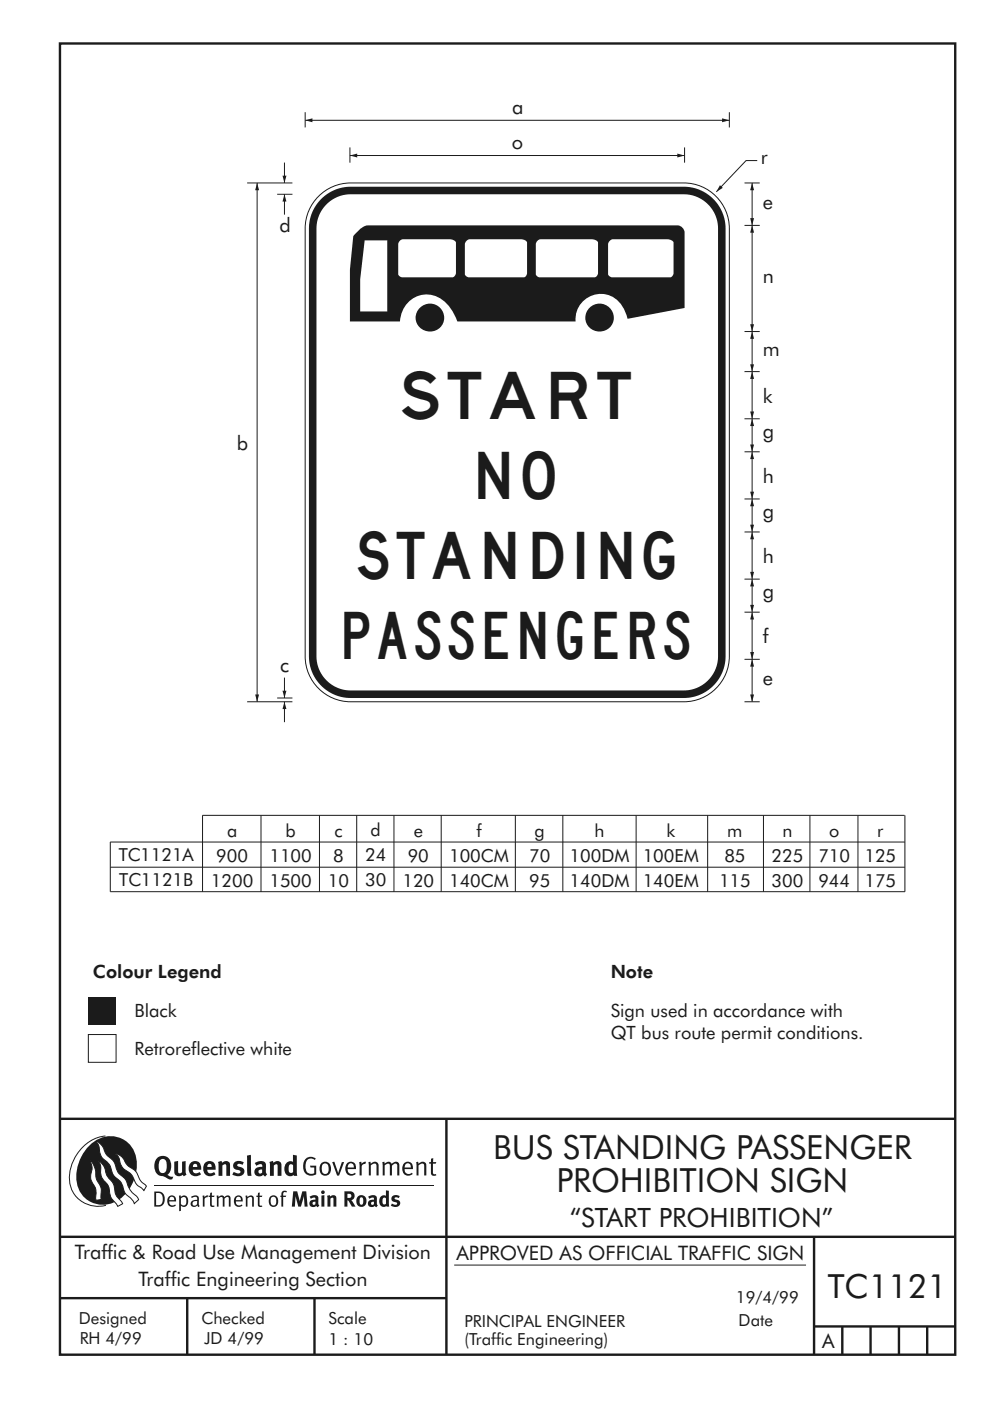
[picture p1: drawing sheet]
<svg xmlns="http://www.w3.org/2000/svg" width="210mm" height="297mm" viewBox="0 0 210 297" stroke-linecap="round" stroke-linejoin="round" font-family="sans-serif">
<g fill="none" stroke="#1f1a17" stroke-width=".51">
<path d="M12.7 9.2h190v278h-190zM12.7 237.2h190M94.7 237.1v50.1M12.7 262.2h190.1M12.7 275.2h82M39.7 275.2v12M66.7 275.2v12M172.7 262.2v25M172.7 281.2h30M178.7 281.2v6M184.7 281.2v6M190.7 281.2v6"/>
<path d="M196.7 281.2v6"/>
</g>
<path d="M96.4 268.2h74.6" fill="none" stroke="#1f1a17" stroke-width=".21"/>
<path d="M18.7 219.3h5.9v5.9h-5.9z" fill-rule="evenodd" fill="#fff" stroke="#1f1a17" stroke-width=".21"/>
<path d="M18.7 211.3h5.9v5.9h-5.9z" fill="#1f1a17"/>
<path d="M68 41.2a9.6 9.6 0 0 1 6.4-2.4h70.7a9.7 9.7 0 0 1 9.6 9.6v90.7a9.7 9.7 0 0 1-9.6 9.7h-70.7a9.7 9.7 0 0 1-9.7-9.7v-90.7a9.6 9.6 0 0 1 3.3-7.2z" fill-rule="evenodd" fill="#fff" stroke="#1f1a17" stroke-width=".21"/>
<path d="M68.1 42.2a8.8 8.8 0 0 1 6.3-2.6h70.7a8.9 8.9 0 0 1 8.8 8.9v90.6a8.9 8.9 0 0 1-8.8 8.9h-70.7a8.9 8.9 0 0 1-8.9-8.9v-90.6a8.8 8.8 0 0 1 2.6-6.3z" fill-rule="evenodd" fill="#1f1a17"/>
<path d="M69.3 43.3a7.2 7.2 0 0 1 5.1-2.1h70.7a7.3 7.3 0 0 1 7.2 7.3v90.6a7.3 7.3 0 0 1-7.2 7.3h-70.7a7.3 7.3 0 0 1-7.3-7.3v-90.6a7.2 7.2 0 0 1 2.2-5.2z" fill-rule="evenodd" fill="#fff"/>
<path d="M159.6 139.8v9" fill="none" stroke="#1f1a17" stroke-width=".21"/>
<g fill="#1f1a17">
<path d="M159.2 147.2h.8l-.4 1.6z" fill-rule="evenodd"/>
<path d="M159.6 139.8l.4 1.5h-.8z" fill-rule="evenodd"/>
</g>
<path d="M159.6 38.8v9" fill="none" stroke="#1f1a17" stroke-width=".21"/>
<g fill="#1f1a17">
<path d="M159.2 46.2h.8l-.4 1.6z" fill-rule="evenodd"/>
<path d="M159.6 38.8l.4 1.5h-.8z" fill-rule="evenodd"/>
</g>
<path d="M159.6 47.8v22.5" fill="none" stroke="#1f1a17" stroke-width=".21"/>
<g fill="#1f1a17">
<path d="M159.2 68.7h.8l-.4 1.6z" fill-rule="evenodd"/>
<path d="M159.6 47.8l.4 1.5h-.8z" fill-rule="evenodd"/>
</g>
<path d="M159.6 129.8v10" fill="none" stroke="#1f1a17" stroke-width=".21"/>
<g fill="#1f1a17">
<path d="M159.2 138.2h.8l-.4 1.6z" fill-rule="evenodd"/>
<path d="M159.6 129.8l.4 1.5h-.8z" fill-rule="evenodd"/>
</g>
<path d="M159.6 112.8v10" fill="none" stroke="#1f1a17" stroke-width=".21"/>
<g fill="#1f1a17">
<path d="M159.2 121.2h.8l-.4 1.6z" fill-rule="evenodd"/>
<path d="M159.6 112.8l.4 1.5h-.8z" fill-rule="evenodd"/>
</g>
<path d="M159.6 95.8v10" fill="none" stroke="#1f1a17" stroke-width=".21"/>
<g fill="#1f1a17">
<path d="M159.2 104.2h.8l-.4 1.6z" fill-rule="evenodd"/>
<path d="M159.6 95.8l.4 1.5h-.8z" fill-rule="evenodd"/>
</g>
<path d="M159.6 78.8v10" fill="none" stroke="#1f1a17" stroke-width=".21"/>
<g fill="#1f1a17">
<path d="M159.2 87.2h.8l-.4 1.6z" fill-rule="evenodd"/>
<path d="M159.6 78.8l.4 1.5h-.8z" fill-rule="evenodd"/>
</g>
<path d="M159.6 70.3v8.5" fill="none" stroke="#1f1a17" stroke-width=".21"/>
<g fill="#1f1a17">
<path d="M159.2 77.2h.8l-.4 1.6z" fill-rule="evenodd"/>
<path d="M159.6 70.3l.4 1.5h-.8z" fill-rule="evenodd"/>
</g>
<path d="M159.6 88.8v7" fill="none" stroke="#1f1a17" stroke-width=".21"/>
<g fill="#1f1a17">
<path d="M159.2 94.2h.8l-.4 1.6z" fill-rule="evenodd"/>
<path d="M159.6 88.8l.4 1.5h-.8z" fill-rule="evenodd"/>
</g>
<path d="M159.6 105.8v7" fill="none" stroke="#1f1a17" stroke-width=".21"/>
<g fill="#1f1a17">
<path d="M159.2 111.2h.8l-.4 1.6z" fill-rule="evenodd"/>
<path d="M159.6 105.8l.4 1.5h-.8z" fill-rule="evenodd"/>
</g>
<path d="M159.6 122.8v7" fill="none" stroke="#1f1a17" stroke-width=".21"/>
<g fill="#1f1a17">
<path d="M159.2 128.2h.8l-.4 1.6z" fill-rule="evenodd"/>
<path d="M159.6 122.8l.4 1.5h-.8z" fill-rule="evenodd"/>
</g>
<path d="M74.2 33h71" fill="none" stroke="#1f1a17" stroke-width=".21"/>
<g fill="#1f1a17">
<path d="M143.7 32.6l1.5 .4-1.5 .4 1.5-.4-1.5 .4z" fill-rule="evenodd"/>
<path d="M74.2 33l1.6-.4v.8z" fill-rule="evenodd"/>
</g>
<path d="M64.7 25.5h90" fill="none" stroke="#1f1a17" stroke-width=".21"/>
<g fill="#1f1a17">
<path d="M153.2 25.1l1.5 .4-1.5 .4 1.5-.4-1.5 .4z" fill-rule="evenodd"/>
<path d="M64.7 25.5l1.6-.4v.8z" fill-rule="evenodd"/>
</g>
<g fill="none" stroke="#1f1a17" stroke-width=".21">
<path d="M64.7 23.8v3.2M74.2 31.3v3.2M145.2 31.3v3.2M154.7 23.8v3.2M158 38.8h3.2M160.7 34h-2.4l-6.3 6.7M158 47.8h3.2M158 78.8h3.2M158 70.3h3.2M158 88.8h3.2M158 95.8h3.2M158 105.8h3.2"/>
<path d="M158 112.8h3.2M158 139.8h3.2M158 122.8h3.2M158 129.8h3.2M158 148.8h3.2"/>
</g>
<g fill="#1f1a17">
<path d="M152.7 39.3l.6 .5-1.3 .9z" fill-rule="evenodd"/>
<path d="M84.8 51.1l.7-.4 10.3 .1a1.08 1.08 0 0 1 .9 .7v6.4a1 1 0 0 1-.7 .9h-10.7a.94 .94 0 0 1-.8-.7v-6.3zM99 51.1l.6-.4h11a1.24 1.24 0 0 1 1.2 .8v6.4a.92 .92 0 0 1-.7 .9h-11.7l-.5-.2-.3-.5v-6.3zM114 51.1l.7-.4 11.2 .1a1.08 1.08 0 0 1 1 .7v6.4a.96 .96 0 0 1-.8 .9h-11.6l-.5-.2-.3-.5v-6.3zM129.4 51.1l.6-.4 11.9 .1a1.08 1.08 0 0 1 1 .7v6.4a.96 .96 0 0 1-.7 .9h-12.3a.98 .98 0 0 1-.9-.7v-6.3zM77.4 51h4.8v15h-5.8v-6.8zM88.3 67.3a2.98 2.98 0 0 0 5.9 0 2.98 2.98 0 0 0-5.9 0zM124.2 67.3a3 3 0 0 0 6 0 3 3 0 0 0-6 0zM75.7 49.2a4 4 0 0 1 2.3-1.4h65.8a1.6 1.6 0 0 1 1.4 1.5v16l-12.1 2.3a6 6 0 0 0-5.9-5.3 5.4 5.4 0 0 0-5.1 5.9h-25.1a7.9 7.9 0 0 0-5.5-5.7 5.7 5.7 0 0 0-6.6 5.7h-10.7v-11l.8-7.1z" fill-rule="evenodd"/>
</g>
<path d="M54.6 38.8v110M52.4 148.8h9.6M58.8 148h3.2" fill="none" stroke="#1f1a17" stroke-width=".21"/>
<g fill="#1f1a17">
<path d="M54.1 147.2h.9l-.4 1.6z" fill-rule="evenodd"/>
<path d="M54.6 38.8l.4 1.5h-.9z" fill-rule="evenodd"/>
</g>
<path d="M60.4 143.7v4.3" fill="none" stroke="#1f1a17" stroke-width=".21"/>
<path d="M59.9 146.4h.9l-.4 1.6 .4-1.6-.4 1.6z" fill-rule="evenodd" fill="#1f1a17"/>
<path d="M60.4 148.8v4.3" fill="none" stroke="#1f1a17" stroke-width=".21"/>
<path d="M60.4 148.8l.4 1.5h-.9z" fill-rule="evenodd" fill="#1f1a17"/>
<path d="M60.4 41.2v4.3" fill="none" stroke="#1f1a17" stroke-width=".21"/>
<path d="M60.4 41.2l.4 1.5h-.9z" fill-rule="evenodd" fill="#1f1a17"/>
<path d="M60.4 34.5v4.3" fill="none" stroke="#1f1a17" stroke-width=".21"/>
<path d="M59.9 37.2h.9l-.4 1.6 .4-1.6-.4 1.6z" fill-rule="evenodd" fill="#1f1a17"/>
<g fill="none" stroke="#1f1a17" stroke-width=".21">
<path d="M52.4 38.8h9.6M58.8 41.2h3.2M23.4 178.5h168.6M55.4 172.9v16.2M67.8 172.9v16.2M75.7 172.9v16.2M83.6 172.9v16.2M93.6 172.9v16.2M109.3 172.9v16.2M119.4 172.9v16.2M135 172.9v16.2M150.1 172.9v16.2"/>
<path d="M162 172.9v16.2M171.8 172.9v16.2M182 172.9v16.2M191.9 172.9h-148.9v16.2M192 172.9v16.2h-168.6v-10.6M23.4 183.9h168.6"/>
</g>
<g fill="#1f1a17">
<path d="M64.9 245.6a1.61 1.61 0 0 1 2.1 .1l-.2 .2a1.17 1.17 0 0 0-1.4-.1 1.17 1.17 0 0 0-.6 1.2 1.42 1.42 0 0 0 1.2 1.9l.7-.2v-1.2h-.8l-.1-.4h1.3v1.9a1.82 1.82 0 0 1-2.2-.1 1.82 1.82 0 0 1-.6-2.1l.2-.7z" fill-rule="evenodd"/>
<path d="M68.2 246.6a1.77 1.77 0 0 0 .4 2.6 1.39 1.39 0 0 0 1.4-.5 1.39 1.39 0 0 0 .2-1.5 1.19 1.19 0 0 0-2-.6zM68.5 246.8a.83 .83 0 0 1 1 .1 .83 .83 0 0 1 .2 1 .75 .75 0 0 1-.6 1 .75 .75 0 0 1-.8-.8v-.9z" fill-rule="evenodd"/>
<path d="M70.5 246.4l.4-.1 .8 2.4 .8-2.3h.5l-1.1 2.8h-.4z" fill-rule="evenodd"/>
<path d="M73.6 246.7a1.74 1.74 0 0 0 .5 2.5h.9l.5-.3-.2-.3a.89 .89 0 0 1-1.1 .2 .89 .89 0 0 1-.4-.9h1.7a1.15 1.15 0 0 0-.4-1.4 1.15 1.15 0 0 0-1.5 .2zM74 246.9a.67 .67 0 0 1 .8-.1 .67 .67 0 0 1 .3 .7h-1.3z" fill-rule="evenodd"/>
<path d="M76.2 246.4l.4-.1 .1 .5 .5-.4 .5-.1-.2 .5a.61 .61 0 0 0-.8 .6v1.8h-.4z" fill-rule="evenodd"/>
<path d="M78.1 246.4l.5-.1 .1 .5a.89 .89 0 0 1 .9-.5 .89 .89 0 0 1 .7 .8v2.1h-.4v-2.1l-.1-.3-.3-.1-.8 .4v2.1h-.4z" fill-rule="evenodd"/>
<path d="M81.1 246.4l.4-.1 .1 .4a.83 .83 0 0 1 .8-.4 .83 .83 0 0 1 .7 .5 .86 .86 0 0 1 .9-.5 .86 .86 0 0 1 .7 .8v2.1h-.4l-.1-2.3a.5 .5 0 0 0-.8 0l-.2 .2v2.1h-.5v-2.2l-.4-.3-.7 .4v2.1h-.4z" fill-rule="evenodd"/>
<path d="M85.7 246.7a1.74 1.74 0 0 0 .5 2.5h.9l.5-.3-.2-.3a.89 .89 0 0 1-1.1 .2 .89 .89 0 0 1-.4-.9h1.7a1.15 1.15 0 0 0-.5-1.4 1.15 1.15 0 0 0-1.4 .2zM86 246.9a.67 .67 0 0 1 .9-.1 .67 .67 0 0 1 .3 .7h-1.3z" fill-rule="evenodd"/>
<path d="M88.3 246.4l.4-.1 .1 .5a.89 .89 0 0 1 .9-.5 .89 .89 0 0 1 .7 .8v2.1h-.4v-2.1l-.1-.3-.3-.1-.8 .4v2.1h-.4z" fill-rule="evenodd"/>
<path d="M91.5 245.7l.4-.2v.9h.7l-.2 .3h-.5v2.1l.1 .1h.5l.1 .3a.71 .71 0 0 1-1.2-.5v-2h-.3v-.3h.3z" fill-rule="evenodd"/>
<path d="M37 246.3l.8-.2v2a.46 .46 0 0 0 .2 .7 .46 .46 0 0 0 .6-.3v-2.2l.8-.1v2.3l.2 .6-.6 .3-.2-.3a1.03 1.03 0 0 1-1.2 .2 1.03 1.03 0 0 1-.6-1z" fill-rule="evenodd"/>
<path d="M40.4 246.6a1.64 1.64 0 0 0 0 2.3 1.64 1.64 0 0 0 2.3 .1l-.4-.5a.78 .78 0 0 1-.9 .3 .78 .78 0 0 1-.5-.8h1.8a1.37 1.37 0 0 0-.6-1.6 1.37 1.37 0 0 0-1.7 .2zM41 246.9a.48 .48 0 0 1 .7-.1 .48 .48 0 0 1 .2 .6h-1z" fill-rule="evenodd"/>
<path d="M43.5 246.6a1.65 1.65 0 0 0-.2 2 1.65 1.65 0 0 0 1.9 .7l.5-.3-.3-.5a.78 .78 0 0 1-.9 .3 .78 .78 0 0 1-.5-.8h1.8a1.37 1.37 0 0 0-.6-1.6 1.37 1.37 0 0 0-1.7 .2zM44.1 246.9a.48 .48 0 0 1 .6-.1 .48 .48 0 0 1 .2 .6h-.9z" fill-rule="evenodd"/>
<path d="M46.3 246.4l.7-.3 .1 .4a.95 .95 0 0 1 1-.3 .95 .95 0 0 1 .7 .9v2.2h-.8v-2.3l-.3-.2-.5 .3v2.2h-.8z" fill-rule="evenodd"/>
<path d="M49.7 246.5a1.73 1.73 0 0 1 2-.1l-.2 .6-.6-.2a.42 .42 0 0 0-.6 .3l.2 .2a1.23 1.23 0 0 1 1.4 1 1.47 1.47 0 0 1-2.3 .9l-.3-.1 .3-.6 .7 .3a.47 .47 0 0 0 .7-.3 .87 .87 0 0 0-1-.6l-.4-.2-.1-.4z" fill-rule="evenodd"/>
<path d="M54.1 246.6l.3 .6 .3-.2a.62 .62 0 0 1 .9 0v.4a1.21 1.21 0 0 0-1.3 .3 1.21 1.21 0 0 0-.2 1.4 1.19 1.19 0 0 0 1.7 0l.5 .3 .4-.4-.3-.4v-1.3a.96 .96 0 0 0-1.3-1.1zM55 248.1l.6-.1v.6a.43 .43 0 0 1-.6 .1 .43 .43 0 0 1 0-.6z" fill-rule="evenodd"/>
<path d="M57.2 246.4l.7-.3 .1 .4a.95 .95 0 0 1 1-.3 .95 .95 0 0 1 .7 .9v2.2h-.8v-2.3l-.3-.2-.5 .3v2.2h-.8z" fill-rule="evenodd"/>
<path d="M62.2 244.8v1.6a1.29 1.29 0 0 0-1.4 .1 1.29 1.29 0 0 0-.5 1.3 1.24 1.24 0 0 0 .5 1.4 1.24 1.24 0 0 0 1.5-.1l.1 .2h.7l-.1-4.3zM61.5 246.9h.4l.3 .1v1.5l-.3 .2a.48 .48 0 0 1-.6-.5 1.52 1.52 0 0 1 .2-1.3z" fill-rule="evenodd"/>
<path d="M52.4 245l.8-.2 .2 4.5h-.8l-.1-.2z" fill-rule="evenodd"/>
</g>
<path d="M22.4 240.9a9 9 0 0 0-7.4 10.8 6.2 6.2 0 0 0 7.5 3.9M32.7 251.4h59.4" fill="none" stroke="#1f1a17" stroke-width=".21"/>
<path d="M19.1 242.7a5.7 5.7 0 0 1 6.5-1.4 5.7 5.7 0 0 1 3.4 5.7 8.6 8.6 0 0 1-6.2 8.4 5.7 5.7 0 0 1-6.5-7.1 9.9 9.9 0 0 1 2.8-5.6z" fill-rule="evenodd" fill="#1f1a17"/>
<path d="M24.4 244.6a3.1 3.1 0 0 1 2.3 2.1l.8 .8a3.2 3.2 0 0 1 2 2.3l.4 .7 1.2 1-.6 .9-.2-.3a3.5 3.5 0 0 1-1.9-2 3.8 3.8 0 0 0-2.1-2.2 3.5 3.5 0 0 1-1-2.3zM20.4 242a3.4 3.4 0 0 1 1.9 2.4l.7 .9a3.3 3.3 0 0 1 1.7 2.5 4.4 4.4 0 0 0 1.7 2l.3 .3a6.1 6.1 0 0 0 2.5 3.7l.2 .5-.9 .9a6.1 6.1 0 0 0-1.9-2.2l-.4-.7a3.6 3.6 0 0 0-1.9-2.8l-.6-1.1a3.6 3.6 0 0 0-1.9-2.8 3.7 3.7 0 0 1-.8-2.4zM21 246.2a3.4 3.4 0 0 1 1.5 2.7l.6 .9a3.8 3.8 0 0 1 1.4 3.1l.3 .8 1.2 1.5-1 .6-.5-.8a3.2 3.2 0 0 1-1.3-2.8 4.3 4.3 0 0 0-1.4-2.2 4.7 4.7 0 0 1-.5-2.9zM19.2 246.1a5.1 5.1 0 0 1 1.2 3.7l.3 .7a3.1 3.1 0 0 1 .7 3l.1 .8-1.1 .2-.1-.8a3.5 3.5 0 0 0-.9-3.2 3.6 3.6 0 0 1 .1-2.6z" fill-rule="evenodd" fill="#fff" stroke="#1f1a17" stroke-width=".21"/>
<g fill="#1f1a17">
<path d="M33.4 245.5a2.51 2.51 0 0 0 .4 3.7l.8 .2a2.78 2.78 0 0 0 2 .6l.2-.5h-.6l-.7-.4a2.56 2.56 0 0 0 0-3.8 1.83 1.83 0 0 0-2.1 .2zM34 245.9a.87 .87 0 0 1 1 0 .87 .87 0 0 1 .4 .9v.4a1.17 1.17 0 0 1-.9 1.5h-.3a2.38 2.38 0 0 1-.2-2.8z" fill-rule="evenodd"/>
<path d="M33.1 252.9v2.6a1.12 1.12 0 0 0 1.2-.3 1.12 1.12 0 0 0 .2-1.1l-.1-.6-.3-.4zM32.7 252.6h1.1a1.67 1.67 0 0 1 1.2 1.7 1.67 1.67 0 0 1-1.3 1.5h-1zM36.1 253.9l-.2 .6h1.1a.55 .55 0 0 0-.3-.7 .55 .55 0 0 0-.6 .1zM35.8 253.8a.95 .95 0 0 1 1.2-.2 .95 .95 0 0 1 .4 1.1h-1.5a.72 .72 0 0 0 .4 .8 .72 .72 0 0 0 .9-.1l.1 .2a1.15 1.15 0 0 1-1.5 0 1.15 1.15 0 0 1-.2-1.5zM38.4 254.1v1.2a.7 .7 0 0 0 .9 .1 .7 .7 0 0 0 .2-.9 .61 .61 0 0 0-.4-.7 .61 .61 0 0 0-.7 .3zM38 253.5l.3-.1 .1 .4a.95 .95 0 0 1 1.2-.1 .95 .95 0 0 1 .3 1.1 .92 .92 0 0 1-.5 1 .92 .92 0 0 1-1-.2v1.1l-.4 .1zM40.9 254.9a.5 .5 0 0 0 .2 .7 .5 .5 0 0 0 .7-.3v-.7zM40.5 253.8a1 1 0 0 1 1.7 .2v1.4l.2 .3-.2 .2-.3-.3a.78 .78 0 0 1-1.4-.1 .78 .78 0 0 1 .8-1.1h.5a.58 .58 0 0 0-.3-.7 .58 .58 0 0 0-.7 .3zM43 253.5l.3-.1 .1 .4 .3-.3h.5l-.2 .3a.52 .52 0 0 0-.6 .6v1.4h-.4zM44.6 252.9l.4-.1-.1 .7h.6l-.1 .3h-.5v1.5a.35 .35 0 0 0 .6 .3v.2a.57 .57 0 0 1-.6 .1 .57 .57 0 0 1-.3-.5v-1.6h-.3v-.3h.3zM45.9 253.5l.4-.1 .1 .4 .2-.2a.64 .64 0 0 1 1 .2 .7 .7 0 0 1 .8-.4 .7 .7 0 0 1 .5 .7v1.7h-.4v-1.7l-.2-.3-.7 .3v1.7h-.3v-1.6a.38 .38 0 0 0-.3-.5 .38 .38 0 0 0-.5 .3l-.1 .1v1.7h-.4zM50.2 253.9l-.2 .6h1.1a.55 .55 0 0 0-.2-.7 .55 .55 0 0 0-.7 .1zM49.9 253.8a.95 .95 0 0 1 1.2-.2 .95 .95 0 0 1 .4 1.1h-1.5a.72 .72 0 0 0 .4 .8 .72 .72 0 0 0 .9-.1l.1 .2a1.15 1.15 0 0 1-1.5 0 1.15 1.15 0 0 1-.2-1.5zM52.1 253.5l.3-.1 .1 .4a.72 .72 0 0 1 .8-.4 .72 .72 0 0 1 .6 .7v1.7h-.4v-1.5a.45 .45 0 0 0-.3-.6 .45 .45 0 0 0-.5 .3l-.2 .1v1.7h-.3zM54.7 252.9l.4-.1v.7h.6l-.1 .3h-.5v1.5a.35 .35 0 0 0 .5 .3v.2a.57 .57 0 0 1-.6 .1 .57 .57 0 0 1-.3-.5v-1.6h-.3v-.3h.3zM57.6 253.9l-.2 .7a.65 .65 0 0 0 .3 .9 .65 .65 0 0 0 .8-.3l.1-.1a.93 .93 0 0 0-.7-1.4zM57.3 253.8a1.12 1.12 0 0 1 1.4 0 1.12 1.12 0 0 1 .2 1.4 1.01 1.01 0 0 1-1.2 .7 1.01 1.01 0 0 1-.7-1.2zM59.9 252.6l.5-.2 .5 .2-.2 .2-.3-.1-.3 .2v.6h.6l-.1 .3h-.5v2h-.4v-2h-.2v-.3h.2zM62.2 252.6l-.3 3.2h.7l.1-2.2 .6 2.2h.5l.7-2.2 .1 2.2h.7l-.3-3.2h-.9l-.5 2.1-.5-2.1zM65.7 253.7l.3 .5a.51 .51 0 0 1 .5-.3 .51 .51 0 0 1 .4 .4v.1a.88 .88 0 0 0-1.1 .3 .88 .88 0 0 0 .2 1.1 .9 .9 0 0 0 1.1-.1l.3 .3 .4-.4-.3-.3v-1.1a.87 .87 0 0 0-.4-.8 .87 .87 0 0 0-1 .1zM66.4 254.9l.5-.1v.5l-.1 .1h-.3l-.2-.1zM68.2 253.5v2.3h.6v-2.4zM68.1 252.8a.4 .4 0 0 0 .8 0 .4 .4 0 0 0-.8 0zM69.4 253.5l.1 2.3h.6v-1.7a.33 .33 0 0 1 .4-.2 .33 .33 0 0 1 .2 .4v1.5h.7v-1.7a.75 .75 0 0 0-.6-.7 .75 .75 0 0 0-.8 .3v-.3zM73.1 252.6v3.2h.6v-1.3l.3 .2 .7 1.1h.7l-.9-1.4a.94 .94 0 0 0 .7-1 .94 .94 0 0 0-.9-.8zM73.7 253.1a.51 .51 0 0 1 .7 .1 .51 .51 0 0 1-.1 .8h-.6zM75.9 253.7a1.19 1.19 0 0 0-.1 1.8 1.19 1.19 0 0 0 1.7-.1 1.19 1.19 0 0 0 0-1.6 1.19 1.19 0 0 0-1.6-.1zM76.5 253.9h.2a.99 .99 0 0 1 0 1.5 1.06 1.06 0 0 1-.2-1.5zM78.1 253.7l.3 .5a.51 .51 0 0 1 .5-.3 .51 .51 0 0 1 .4 .4v.1a.88 .88 0 0 0-1.1 .3 .88 .88 0 0 0 .2 1.1 .9 .9 0 0 0 1.1-.1l.3 .3 .4-.4-.2-.3v-1.1a.87 .87 0 0 0-.5-.8 .87 .87 0 0 0-1 .1zM78.9 254.9l.4-.1v.5l-.1 .1h-.3l-.2-.1zM81.9 252.4v1.2a1.2 1.2 0 0 0-1.4 .5 1.2 1.2 0 0 0 .2 1.5l.5 .3 .8-.2v.1h.6l-.1-3.3zM81.4 254l.5 .1-.1 1.2a.46 .46 0 0 1-.5 0 .46 .46 0 0 1-.2-.6zM83.3 253.6a.79 .79 0 0 0-.2 1 .79 .79 0 0 0 1 .3 .33 .33 0 0 1 0 .5 .33 .33 0 0 1-.5 0l-.5-.2-.2 .4a1.15 1.15 0 0 0 1.2 .3 1.15 1.15 0 0 0 .8-1 1.49 1.49 0 0 0-1.2-.7 .4 .4 0 0 1 .3-.4 .4 .4 0 0 1 .4 .1l.2 .1 .2-.4a1.47 1.47 0 0 0-1.5 0z" fill-rule="evenodd"/>
</g>
<g font-size="10" fill="#1f1a17">
<text x="85.3" y="88.8">START</text>
<text x="101.5" y="105.8">NO</text>
<text x="75.9" y="122.8">STANDING</text>
<text x="73.1" y="139.8">PASSENGERS</text>
</g>
<g font-size="7.1" fill="#1f1a17">
<text x="104.6" y="245.7">BUS STANDING PASSENGER</text>
<text x="118" y="252.7">PROHIBITION SIGN</text>
<text x="175.6" y="275.2">TC1121</text>
</g>
<text font-size="5.6" fill="#1f1a17" x="120.9" y="260.1">“START PROHIBITION”</text>
<g font-size="4.2" fill="#1f1a17">
<text x="108.7" y="24.1">a</text>
<text x="108.6" y="31.6">o</text>
<text x="161.4" y="34.8">r</text>
<text x="161.9" y="44.2">e</text>
<text x="59.3" y="49.3">d</text>
<text x="161.9" y="60">n</text>
<text x="161.9" y="75.5">m</text>
<text x="161.9" y="85.4">k</text>
<text x="50.2" y="95.4">b</text>
<text x="161.9" y="92.8">g</text>
<text x="161.9" y="102.4">h</text>
<text x="161.9" y="109.8">g</text>
<text x="161.9" y="119.4">h</text>
<text x="161.9" y="126.8">g</text>
<text x="161.9" y="136.4">f</text>
<text x="59.5" y="142.5">c</text>
<text x="161.9" y="145.2">e</text>
<text x="15.9" y="267">Traffic &amp; Road Use Management Division</text>
<text x="96.9" y="267.2">APPROVED AS OFFICIAL TRAFFIC SIGN</text>
<text x="29.4" y="272.6">Traffic Engineering Section</text>
<text x="174.4" y="285.8">A</text>
</g>
<g font-size="3.9" fill="#1f1a17">
<text x="19.7" y="207.3">Colour Legend</text>
<text x="129.6" y="207.3">Note</text>
<text x="28.5" y="215.7">Black</text>
<text x="129.6" y="215.7">Sign used in accordance with</text>
<text x="129.6" y="220.3">QT bus route permit conditions.</text>
<text x="28.5" y="223.7">Retroreflective white</text>
</g>
<g font-size="3.8" fill="#1f1a17">
<text x="48.2" y="177.5">a</text>
<text x="60.6" y="177.5">b</text>
<text x="71" y="177.5">c</text>
<text x="78.6" y="177.3">d</text>
<text x="87.8" y="177.5">e</text>
<text x="101.1" y="177.5">f</text>
<text x="113.4" y="177.5">g</text>
<text x="126.1" y="177.5">h</text>
<text x="141.4" y="177.5">k</text>
<text x="154.3" y="177.5">m</text>
<text x="166" y="177.5">n</text>
<text x="175.9" y="177.5">o</text>
<text x="186.1" y="177.5">r</text>
<text x="25.2" y="182.6">TC1121A</text>
<text x="45.9" y="182.7">900</text>
<text x="57.2" y="182.7">1100</text>
<text x="70.7" y="182.7">8</text>
<text x="77.5" y="182.5">24</text>
<text x="86.5" y="182.7">90</text>
<text x="95.3" y="182.7">100CM</text>
<text x="112.3" y="182.7">70</text>
<text x="120.8" y="182.7">100DM</text>
<text x="136.4" y="182.7">100EM</text>
<text x="153.7" y="182.7">85</text>
<text x="163.7" y="182.7">225</text>
<text x="173.6" y="182.7">710</text>
<text x="183.4" y="182.7">125</text>
<text x="25.3" y="187.9">TC1121B</text>
<text x="44.8" y="188">1200</text>
<text x="57.2" y="188">1500</text>
<text x="69.6" y="188">10</text>
<text x="77.5" y="187.8">30</text>
<text x="85.4" y="188">120</text>
<text x="95.3" y="188">140CM</text>
<text x="112.3" y="188">95</text>
<text x="120.8" y="188">140DM</text>
<text x="136.4" y="188">140EM</text>
<text x="152.6" y="188">115</text>
<text x="163.7" y="188">300</text>
<text x="173.6" y="188">944</text>
<text x="183.4" y="188">175</text>
</g>
<g font-size="3.5" fill="#1f1a17">
<text x="16.7" y="280.7">Designed</text>
<text x="42.7" y="280.7">Checked</text>
<text x="69.7" y="280.7">Scale</text>
<text x="98.5" y="281.4">PRINCIPAL ENGINEER</text>
<text x="156.1" y="276.3">19/4/99</text>
<text x="156.7" y="281.2">Date</text>
<text x="16.9" y="284.9">RH 4/99</text>
<text x="43.3" y="284.9">JD 4/99</text>
<text x="69.7" y="285.2">1 : 10</text>
<text x="98.5" y="285.1">(Traffic Engineering)</text>
</g>
</svg>
